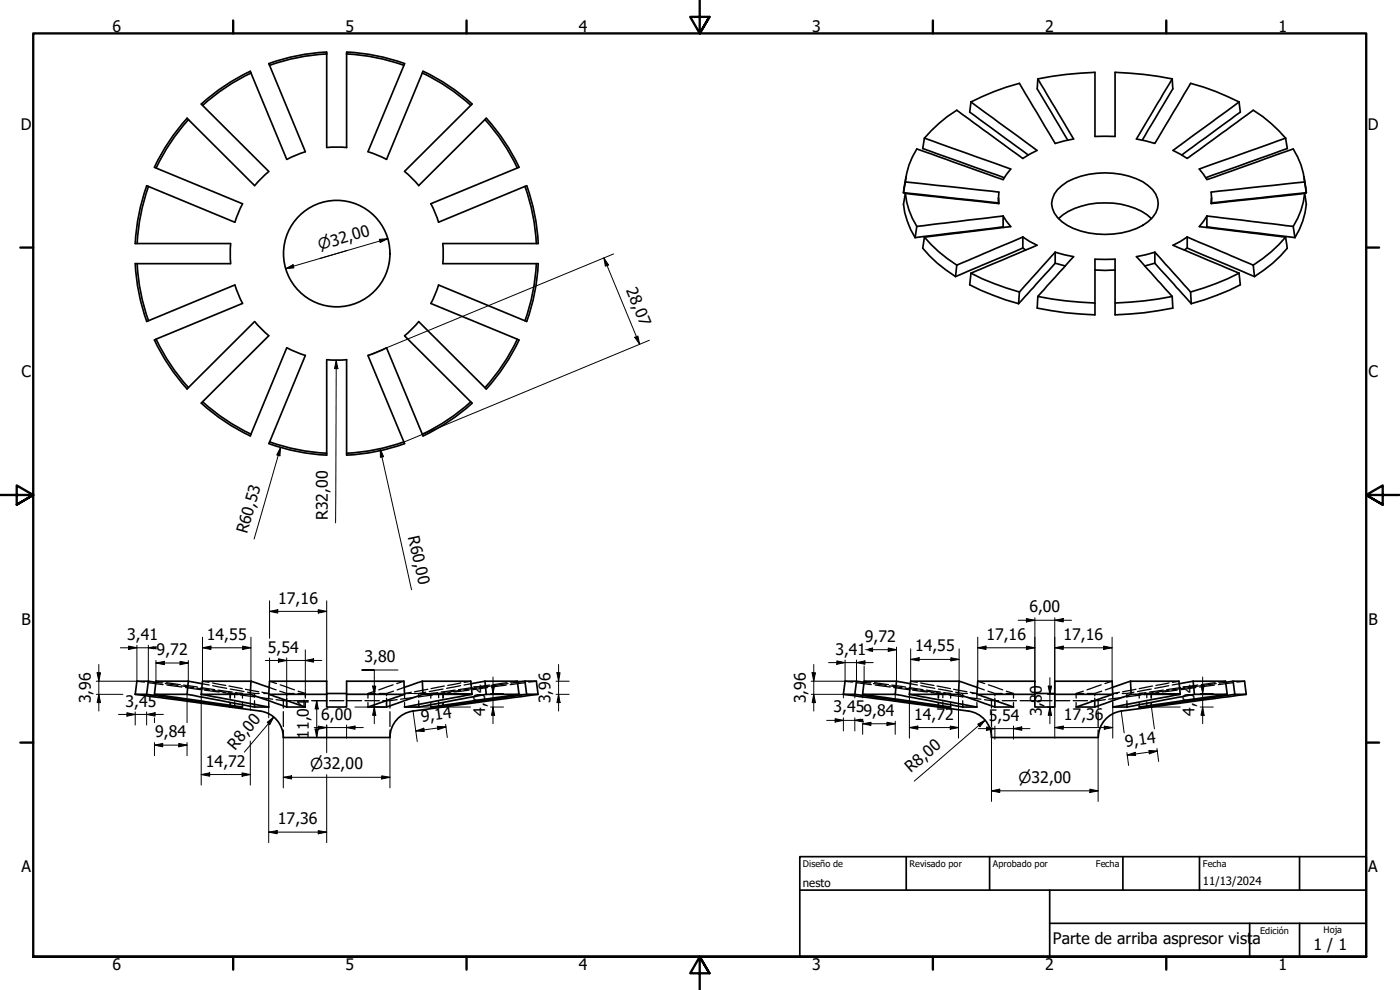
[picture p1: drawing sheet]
<svg xmlns="http://www.w3.org/2000/svg" width="420mm" height="297mm" viewBox="0 0 420 297" stroke-linecap="round" stroke-linejoin="round" font-family="sans-serif">
<!-- layer: Oculto (ISO) -->
<g fill="none" stroke="#000" stroke-width=".38">
<path d="M41.1 204.4l2.3 .2M44.4 204.8l4.6 .6M46.8 204.4l2.1 .2M46.8 204.7l1.8 .3M49.6 205.1l3.8 .6M49.9 204.8l4.2 .6M50.1 205.5l4.4 .7M54.4 205.8l3.8 .5M55.1 205.5l4.1 .7M55.7 206.3l4.5 .6M59.1 206.5l3.8 .5M60.3 206.3l4.2 .6"/>
<path d="M60.7 205.2l2.1 .3M60.8 204.4l1.9 .3M61.3 207.1l4.5 .5M63.8 204.9l4 .8M63.8 205.7l4.2 .9M63.8 207.1l3.8 .6M65.5 207.1l4.2 .5M66.9 207.8l2.3 .3v1.4M68.6 207.8l1.8 .3M68.7 205.9l4 .7M69 208.1h.1M69 208.1v1.3"/>
<path d="M69 210.7v1.4M69 208.1l2.2 .3M69.1 206.7l4.1 .8M69.2 210.8v1.3M70.4 208.1h.8M70.4 208.1v1.2M70.4 210.6v1.2M70.7 207.8l2.1 .3M72 208.1h.8M72.2 208.5l4.3 .6M72.8 208.1v1.4M72.8 210.8v1.3"/>
<path d="M73.7 206.8l4 .8M74.3 207.7l2.1 .4M76.4 208.1h1.4M76.4 208.1v1.1M76.4 210.2v1.1M77.5 209.2l4.4 .6M78.6 207.7l2 .4M79.2 208.1h1.4M80.6 208.1v1.4M80.6 210.8v1.3M80.8 206.2l2.1 .8M80.9 204.4l2.1 .7"/>
<path d="M82.9 209.9l2.1 .3M83.9 207.4l2.1 .7M84.1 205.5l4.3 1.5M85 210.2h2.2M85 210.2v2.3M85 213.5v4.5M85 219.1v2.2M86 208.1h2.3M86 208.1v.7M86 209.5v.7M88.2 210.2h4.3M89.4 208.1h2.2"/>
<path d="M89.5 207.4l2.1 .7M91.6 208.1v1.4M91.6 210.8v1.3M93.5 210.2h4.4M98.9 210.2h4.3M104.2 210.2h4.3M109.5 210.2h4.4M110.4 208.1h2.2M110.4 208.1v1.4M110.4 210.8v1.3M112.6 207.4l-2.2 .7M113.8 208.1h2.2"/>
<path d="M114.9 210.2h2.1M116 208.1v.7M116 209.5v.7M117 210.2v2.3M117 213.5v4.5M117 219.1v2.2M118 205.5l-4.3 1.5M118.1 207.4l-2.1 .7M119.2 209.9l-2.2 .3M121.2 204.4l-2.1 .7M121.3 206.2l-2.1 .8M121.4 208.1h1.5"/>
<path d="M121.4 208.1v1.4M121.4 210.8v1.3M123.4 207.7l-2 .4M124.3 208.1h1.4M124.5 209.2l-4.3 .6M125.7 208.1v1.1M125.7 210.2v1.1M127.8 207.7l-2.1 .4M128.4 206.8l-4 .8M129.3 208.1h.8M129.3 208.1v1.4M129.3 210.8v1.3"/>
<path d="M129.9 208.5l-4.4 .6M130.9 208.1h.7M131.4 207.8l-2.1 .3M131.6 208.1v1.2M131.6 210.6v1.2M132.9 210.8v1.3M133 206.7l-4.2 .8M133 208.1h.1M133 208.1v1.3M133 210.7v1.4M133 208.1l-2.1 .3M133.3 205.9l-4 .7"/>
<path d="M133.5 207.8l-1.9 .3M135.1 207.8l-2.2 .3v1.4M136.6 207.1l-4.2 .5M138.2 207.1l-3.8 .6M138.2 205.7l-4.2 .9M138.3 204.9l-3.9 .8M140.8 207.1l-4.5 .5M141.3 204.4l-2 .3M141.4 205.2l-2.1 .3M141.7 206.3l-4.1 .6M143 206.5l-3.8 .5M146.4 206.3l-4.5 .6"/>
<path d="M146.9 205.5l-4.1 .7M147.7 205.8l-3.7 .5M152 205.5l-4.5 .7M152.1 204.8l-4.1 .6M152.5 205.1l-3.8 .6M155.3 204.7l-1.9 .3M155.3 204.4l-2.1 .2M157.6 204.8l-4.5 .6M161 204.4l-2.3 .2M253.6 204.4l2.3 .2M257 204.8l4.5 .6M259.3 204.4l2.1 .2"/>
<path d="M259.3 204.7l1.9 .3M262.1 205.1l3.8 .6M262.4 204.8l4.2 .6M262.6 205.5l4.5 .7M266.9 205.8l3.8 .5M267.7 205.5l4.1 .7M268.2 206.3l4.5 .6M271.7 206.5l3.7 .5M272.9 206.3l4.1 .6M273.2 205.2l2.1 .3M273.3 204.4l2 .3M273.9 207.1l4.4 .5"/>
<path d="M276.3 204.9l4 .8M276.4 205.7l4.1 .9M276.4 207.1l3.8 .6M278 207.1l4.2 .5M279.5 207.8l2.2 .3M281.1 207.8l1.9 .3M281.2 205.9l4 .7M281.6 208.1h.1M281.6 208.1l2.1 .3M281.6 208.1v1.3M281.6 210.7v1.4M281.6 206.7l4.2 .8"/>
<path d="M281.7 208.1v1.4M281.7 210.8v1.3M283 208.1h.8M283 208.1v1.2M283 210.6v1.2M283.2 207.8l2.1 .3M284.5 208.1h.8M284.8 208.5l4.3 .6M285.3 208.1v1.4M285.3 210.8v1.3M286.2 206.8l4 .8M286.8 207.7l2.1 .4"/>
<path d="M288.9 208.1h1.4M288.9 208.1v1.1M288.9 210.2v1.1M290.1 209.2l4.3 .6M291.1 207.7l2.1 .4M291.7 208.1h1.5M293.2 208.1v1.4M293.2 210.8v1.3M293.3 206.2l2.1 .8M293.4 204.4l2.1 .7M295.5 209.9l2.1 .3M296.5 207.4l2.1 .7"/>
<path d="M296.6 205.5l4.3 1.5M297.6 210.2h2.1M297.6 210.2v2.3M297.6 213.5v4.5M297.6 219.1v2.2M298.6 208.1h2.2M298.6 208.1v.7M298.6 209.5v.7M300.8 210.2h4.3M301.9 208.1h2.3M302 207.4l2.2 .7M304.2 208.1v1.4"/>
<path d="M304.2 210.8v1.3M306.1 210.2h4.3M311.5 210.2h4.2M316.7 210.2h4.4M322.1 210.2h4.3M323 208.1h2.2M323 208.1v1.4M323 210.8v1.3M325.1 207.4l-2.1 .7M326.3 208.1h2.2M327.4 210.2h2.2M328.5 208.1v.7"/>
<path d="M328.5 209.5v.7M329.6 210.2v2.3M329.6 213.5v4.5M329.6 219.1v2.2M330.5 205.5l-4.3 1.5M330.6 207.4l-2.1 .7M331.7 209.9l-2.1 .3M333.8 204.4l-2.2 .7M333.8 206.2l-2.1 .8M333.9 208.1h1.5M333.9 208.1v1.4M333.9 210.8v1.3"/>
<path d="M336 207.7l-2.1 .4M336.8 208.1h1.4M337.1 209.2l-4.4 .6M338.2 208.1v1.1M338.2 210.2v1.1M340.3 207.7l-2.1 .4M340.9 206.8l-4 .8M341.9 208.1h.7M341.9 208.1v1.4M341.9 210.8v1.3M342.4 208.5l-4.3 .6M343.4 208.1h.8"/>
<path d="M343.9 207.8l-2 .3M344.2 208.1v1.2M344.2 210.6v1.2M345.4 208.1h.2M345.4 208.1v1.4M345.4 210.8v1.3M345.5 206.7l-4.1 .8M345.6 208.1v1.3M345.6 210.7v1.4M345.6 208.1l-2.2 .3M345.9 205.9l-4 .7M346.1 207.8l-1.9 .3"/>
<path d="M347.7 207.8l-2.3 .3M349.1 207.1l-4.1 .5M350.8 207.1l-3.8 .6M350.8 205.7l-4.2 .9M350.8 204.9l-3.9 .8M353.3 207.1l-4.5 .5M353.8 204.4l-1.9 .3M353.9 205.2l-2.1 .3M354.3 206.3l-4.2 .6M355.5 206.5l-3.8 .5M358.9 206.3l-4.5 .6M359.5 205.5l-4.2 .7"/>
<path d="M360.2 205.8l-3.7 .5M364.5 205.5l-4.5 .7M364.7 204.8l-4.1 .6M365 205.1l-3.8 .6M367.8 204.4l-2.1 .2M367.9 204.7l-1.9 .3M370.1 204.8l-4.5 .6M373.5 204.4l-2.3 .2"/>
</g>
<g fill="#000">
<circle cx="69.2" cy="208.1" r=".19"/>
<circle cx="132.9" cy="208.1" r=".19"/>
<circle cx="281.7" cy="208.1" r=".19"/>
</g>
<!-- layer: Visible (ISO) -->
<g fill="none" stroke="#000" stroke-width=".51">
<path d="M80.6 19.1l11 26.4M98 15.7l.1 28.6h6M98.1 15.6a60.5 60.5 0 0 0-17.4 3.5M98.1 16.2a60 60 0 0 0-17.2 3.4M104 15.7v28.5M104.1 15.6a60.5 60.5 0 0 1 17.3 3.5M104.1 16.2a60 60 0 0 1 17.1 3.4M121.4 19.1l-10.9 26.4 5.5 2.3 11-26.4a60.5 60.5 0 0 1 14.7 9.8M56.1 35.5l20.3 20.2M56.2 35.5a60.5 60.5 0 0 0-9.9 14.7l26.5 10.9-2.3 5.6M56.6 35.9a60 60 0 0 0-9.7 14.5M75.1 21.4l10.9 26.4"/>
<path d="M75.1 21.4a60.5 60.5 0 0 0-14.7 9.8l20.2 20.2M75.4 21.9a60 60 0 0 0-14.6 9.7M126.8 21.9a60 60 0 0 1 14.5 9.7M141.7 31.2l-20.3 20.2M145.5 35.9a60 60 0 0 1 9.8 14.5M291.4 30.6l-.4 3 17.6 12.9M291.4 30.6l19.8 14.5-4.2 2.4-19.9-14.4a41.6 41.6 0 0 0-9.7 8.4M311.5 23.7l-.2 3 9.1 15.3M311.5 23.7l10.7 18-5.5 1.3-10.8-18a72.1 72.1 0 0 0-14.5 5.6M311.5 23.7a103.2 103.2 0 0 1 17.1-2v19.2h6v-19.2a103.2 103.2 0 0 1 17.2 2M351.8 23.7l.2 3-9.2 15.3M351.8 23.7l-10.7 18 5.5 1.3 10.7-18a72.1 72.1 0 0 1 14.6 5.6"/>
<path d="M371.9 30.6l-19.9 14.5 4.3 2.4 19.8-14.4a41.6 41.6 0 0 1 9.7 8.4M371.9 30.6l.3 3-17.6 12.9M44.6 55.9a60 60 0 0 0-3.4 17.2M80.7 51.5l-4.3 4.2M91.7 45.5l-5.6 2.3M121.4 51.5l4.3 4.2 20.2-20.2a60.5 60.5 0 0 1 9.9 14.7l-26.5 10.9M157.5 55.9a60 60 0 0 1 3.5 17.2M271.1 57.8l28.6 3.1M271.7 54.6l28.1 3v3.5l-28.1-3.1M271.7 58l-.6 3.3a24.2 24.2 0 0 0 3.5 10M271.7 58a22.4 22.4 0 0 0 3.4 9.9M271.7 54.6l-.6 3.2"/>
<path d="M271.9 53l-.8 4.8M277.4 41.5l-.5 3.1 24.5 8.7M277.4 41.5l25.9 9.2-2.2 3.2-26-9.2a21.7 21.7 0 0 0-3.4 9.9M299.7 59.4v1.7M317.4 56.9a19.2 19.2 0 0 1 14.2-5 21.4 21.4 0 0 1 13 3.8 6.4 6.4 0 0 1 0 10.8 23.7 23.7 0 0 1-20.2 2.8 11.5 11.5 0 0 1-8.6-6.8 6.1 6.1 0 0 1 1.6-5.6zM363.6 59.4v1.7M385.8 41.5l.5 3.1-24.4 8.7M385.8 41.5l-25.9 9.2 2.3 3.2 25.9-9.2a21.7 21.7 0 0 1 3.4 9.9M391.4 53l.6 4.8M391.5 54.6l-28 3v3.5l28-3.1M391.5 58l.5 3.3a22.9 22.9 0 0 1-3.4 10M391.5 58a22.4 22.4 0 0 1-3.4 9.9"/>
<path d="M391.5 54.6l.5 3.2M392 57.8l-28.4 3.1M41.2 79.1a60 60 0 0 0 3.4 17.1M69.2 79.1h-28.6a60.5 60.5 0 0 0 3.4 17.4M69.2 73.1v6M70.4 66.7l-26.4-11a60.5 60.5 0 0 0-3.4 17.4h28.6M129.3 61.1l2.3 5.6M131.6 66.7l26.5-11a60.5 60.5 0 0 1 3.4 17.4M161 79.1a60 60 0 0 1-3.5 17.1M161.5 73.1h-28.6v6h28.6M161.5 79.1a60.5 60.5 0 0 1-3.4 17.4M275.1 67.9l-.5 3.4"/>
<path d="M277.4 71.2l-.5 3.3a39 39 0 0 0 9.9 8.5M277.4 71.2a41.6 41.6 0 0 0 9.7 8.4M287.1 79.6l-.3 3.4M301.1 68.1l-26.5 3.2M301.1 64.8l2.2 3.2-25.9 3.2M301.1 64.8l-26 3.1M301.1 68.1v.1M301.1 64.8v3.3M307 74.4l-20.2 8.6M307 71.1l4.2 2.5-19.8 8.4M307 71.1l-19.9 8.5M307 74.4l.8 .6"/>
<path d="M307 71.1v3.3M316.7 79l-11 12.1M316.7 75.7l5.5 1.3-10.7 11.9M316.7 75.7l-10.8 11.9M316.7 79l3 .8M316.7 75.7v3.3M317.7 65.6a19.6 19.6 0 0 1 13.9-4.7 20.8 20.8 0 0 1 14 4.7M346.6 79l10.9 12.1M346.6 75.7l10.7 11.9M346.6 75.7l-5.5 1.3 10.7 11.9M346.6 79l-3.1 .8M346.6 75.7v3.3"/>
<path d="M356.3 74.4l20.2 8.6M356.3 71.1l19.8 8.5M356.3 71.1l-4.3 2.5 19.9 8.4M356.3 74.4l-.9 .6M356.3 71.1v3.3M362.2 68.1l26.4 3.2M362.2 64.8l25.9 3.1M362.2 64.8l-2.3 3.2 25.9 3.2M362.2 68.1l-.1 .1M362.2 64.8v3.3M376.1 79.6l.4 3.4M385.8 71.2l.5 3.3a39 39 0 0 1-9.8 8.5"/>
<path d="M385.8 71.2a41.6 41.6 0 0 1-9.7 8.4M388.1 67.9l.5 3.4M70.4 85.5l-26.4 10.9M70.5 85.5l2.3 5.5-26.5 11a60.5 60.5 0 0 0 9.9 14.7M76.4 96.5l-20.3 20.2M76.4 96.5l4.3 4.2M129.3 91l26.5 11a60.5 60.5 0 0 1-9.9 14.7M129.3 91l2.3-5.5 26.5 10.9M291.4 82l-.4 3.5a78.9 78.9 0 0 0 14.7 5.6M291.4 82a77.6 77.6 0 0 0 14.5 5.6M305.9 87.6l-.2 3.5M311.5 88.9l-.2 3.5a96.1 96.1 0 0 0 17.3 2.1v-16.7h6v16.7a98 98 0 0 0 17.4-2.1l-.2-3.5"/>
<path d="M311.5 88.9a103.2 103.2 0 0 0 17.1 2M328.6 81h6M351.8 88.9a103.2 103.2 0 0 1-17.2 2M357.3 87.6l.2 3.5M371.9 82l.3 3.5a77.3 77.3 0 0 1-14.7 5.6M371.9 82a77.6 77.6 0 0 1-14.6 5.6M46.9 101.8a60 60 0 0 0 9.7 14.5M80.6 100.8l-20.2 20.2a60.5 60.5 0 0 0 14.7 9.8M86 104.4l-10.9 26.4M86.1 104.4l5.5 2.2M91.6 106.7l-10.9 26.4a60.5 60.5 0 0 0 17.4 3.5l-.1-28.7M98.1 107.9h6"/>
<path d="M104 107.9v28.7M110.4 106.7l11 26.4a60.5 60.5 0 0 1-17.3 3.5M110.5 106.6l5.5-2.2 10.9 26.4M121.4 100.8l20.3 20.2M121.4 100.7l4.3-4.2 20.2 20.2M155.3 101.8a60 60 0 0 1-9.8 14.5M60.8 120.6a60 60 0 0 0 14.6 9.7M80.9 132.6a60 60 0 0 0 17.2 3.4M121.2 132.6a60 60 0 0 1-17.1 3.4M141.3 120.6a60 60 0 0 1-14.6 9.7M141.7 121a60.5 60.5 0 0 1-14.7 9.8M40.6 208.3l37.5 5.1a8 8 0 0 1 6.9 7.9h32a8 8 0 0 1 7-8l37.5-5"/>
<path d="M40.6 208.3h3.4M44 208.3l26.4 3.8M44.5 204.4h-3.4l-.5 3.9M46.4 208.3l26.4 3.8h-2.4M46.4 208.3h9.7M46.8 204.7l-2.3-.3-.5 3.9M56.1 208.3l20.3 3.8M56.5 204.4l4.2 .8M56.5 204.4l-.4 3.9M56.5 204.4h-9.7l-.4 3.9M60.4 208.3l20.2 3.8h-4.2M60.4 208.3h14.7"/>
<path d="M70.4 211.8v.3M75.1 208.3l10.9 3.8M75.3 204.4l5.5 1.8M75.3 204.4l-.2 3.9M75.3 204.4h-14.5l-.4 3.9M76.4 211.3v.8M80.6 208.3l11 3.8h-5.6M80.6 208.3l.3-3.9h17.1v3.9M80.6 208.3h17.4M86 210.2v1.9M98 208.3v3.8h6v-3.8M98 208.1h6"/>
<path d="M104 208.3v-3.9h17.2l.2 3.9M104 208.3h17.4M116 210.2v1.9M121.4 208.3l-11 3.8h5.6M125.7 211.3v.8M126.7 204.4l-5.4 1.8M126.7 204.4h14.6l.4 3.9M126.7 204.4l.2 3.9M126.9 208.3l-10.9 3.8M126.9 208.3h14.8M131.6 211.8v.3M141.7 208.3l-20.3 3.8h4.3"/>
<path d="M145.5 204.4l-4.1 .8M145.5 204.4h9.8l.5 3.9M145.5 204.4l.4 3.9M145.9 208.3l-20.2 3.8M145.9 208.3h9.9M155.8 208.3l-26.5 3.8h2.3M157.5 204.4h3.5l.5 3.9M157.5 204.4l-2.2 .3M157.5 204.4l.6 3.9M158.1 208.3l-26.5 3.8M158.1 208.3h3.4M253.1 208.3l37.5 5a8 8 0 0 1 7 8h32a8.1 8.1 0 0 1 6.9-7.9"/>
<path d="M253.1 208.3h3.4M256.5 208.3l26.5 3.8M257 204.4h-3.4l-.5 3.9M258.9 208.3l26.4 3.8h-2.3M258.9 208.3h9.8M259.3 204.7l-2.3-.3-.5 3.9M268.7 208.3l20.2 3.8M269 204.4l4.2 .8M269 204.4h-9.7l-.4 3.9M269 204.4l-.3 3.9M272.9 208.3l20.3 3.8h-4.3M272.9 208.3h14.8"/>
<path d="M283 211.8v.3M287.7 208.3l10.9 3.8M287.8 204.4l5.5 1.8M287.8 204.4h-14.5l-.4 3.9M287.8 204.4l-.1 3.9M288.9 211.3v.8M293.2 208.3l11 3.8h-5.6M293.2 208.3h17.4M293.2 208.3l.2-3.9h17.2v3.9M298.6 210.2v1.9M310.6 208.3v3.8h5.9v-3.8M310.6 208.1h5.9"/>
<path d="M316.5 208.3h17.4M316.5 208.3v-3.9h17.3l.1 3.9M328.5 210.2v1.9M333.9 208.3l-10.9 3.8h5.5M338.2 211.3v.8M339.3 204.4l-5.5 1.8M339.3 204.4h14.5l.4 3.9M339.3 204.4l.2 3.9M339.5 208.3l-11 3.8M339.5 208.3h14.7M344.2 211.8v.3M354.2 208.3l-20.3 3.8h4.3"/>
<path d="M358.1 204.4l-4.2 .8M358.1 204.4h9.7l.5 3.9M358.1 204.4l.4 3.9M358.5 208.3l-20.3 3.8M358.5 208.3h9.8M368.3 208.3l-26.4 3.8h2.3M370.1 204.4h3.4l.5 3.9M370.1 204.4l-2.2 .3M370.1 204.4l.5 3.9M370.6 208.3l-26.4 3.8M370.6 208.3h3.4M374 208.3l-37.5 5"/>
<circle cx="101.1" cy="76.1" r="16"/>
</g>
<g fill="#000">
<circle cx="69" cy="212.1" r=".25"/>
<circle cx="133" cy="212.1" r=".25"/>
<circle cx="281.6" cy="212.1" r=".25"/>
<circle cx="345.6" cy="212.1" r=".25"/>
</g>
<!-- layer: Borde (ISO) -->
<g fill="none" stroke="#000" stroke-width=".7">
<path d="M70 6.1v3.9M140 6.1v3.9M210 0v10l-2.9-4.9h5.8l-2.9 4.9 2.9-4.9M280 6.1v3.9M350 6.1v3.9M6.1 74.3h3.9M410 74.3h3.9M0 148.5h10l-5-2.8v5.7l5-2.9-5 2.9M420 148.5h-10l5-2.8v5.7l-5-2.9 5 2.9M6.1 222.8h3.9M410 222.8h3.9M10 287.1v-277.1h400v277.1h-400h400"/>
<path d="M70 287.1v3.8M140 287.1v3.8M212.9 292l-2.9-4.9 2.9 4.9h-5.8l2.9-4.9v9.9M280 287.1v3.8M350 287.1v3.8"/>
</g>
<path d="M240 257h170v30.1h-170zM272 257v10.1M297 257v10.1M337 257v10.1M360 257v10.1M390 257v10.1M240 267.1h170M315 277h95M315 267.1v20M375 277v10.1M390 277v10.1" fill="none" stroke="#000" stroke-width=".51"/>
<!-- layer: Cota (ISO) -->
<g fill="none" stroke="#000" stroke-width=".3">
<path d="M113.9 71.8l2.5-.2-2.3 1.2zM116.4 71.6l-30.7 9M181.2 77.4l1.4 2.1-.9 .4zM181.2 77.4l10.8 25.9M184.1 76.2l-73.7 30.5M85.7 80.6l2.2-1.2 .3 1zM100.9 108.1l.5 2.5h-1zM100.9 108.1l-.2 48.8M190.5 101.2l1-.4 .5 2.5zM194.9 102.1l-73.7 30.5M84.2 134.2l-.2 2.6-.9-.3zM84.2 134.2l-7.9 27.5"/>
<path d="M114.1 134.7l1 2.3-.9 .2zM114.1 134.7l9.4 42.3M29.7 199.4v13.9M36.1 194.4h8.4l1.7 .3M38.6 193.9l2.5 .5-2.5 .5zM41.1 193.6v10.8h-12.2M44.5 193.6v10.8M46.2 194l-1.7 .4h1.7M46.8 198.9l2.5-.5v1zM46.8 198.9h9.7M46.8 198.2v6.2M54 198.4l2.5 .5-2.5 .5z"/>
<path d="M56.5 198.2v6.2M60.8 194.4l2.5-.5v1zM60.8 194.4h14.5M60.8 191.2v13.2M72.8 193.9l2.5 .5-2.5 .5zM75.3 191.2v13.2M79.6 198.2h17M80.9 183.4l2.5-.5v1zM80.9 183.4h17.1M80.9 180.3v11.2M80.9 197.4v7M83.6 197.7l2.4 .5-2.4 .5z"/>
<path d="M86 197.4v14.7M91.6 198.2l2.5-.5v1zM91.6 195v14M95.5 182.9l2.5 .5-2.5 .5zM98 180.3v24.1M167.6 199.4v13.9M244.2 199.4v13.9M248.7 198.8h13.4M251.1 198.3l2.5 .5-2.5 .5zM253.6 198v6.4h-10.1M257 198.8l2.6-.5v1zM257 198v6.4"/>
<path d="M259.3 199.8v4.6M260.8 194.7l1.1-.3v1l-1.1-.2M260.8 194.9h8.2M266.6 194.4l2.4 .5-2.4 .5zM269 194.2v10.2M273.3 197.9l2.5-.6v1zM273.3 197.9h14.5M273.3 194.7v9.7M285.4 197.3l2.4 .6-2.4 .4zM287.8 194.7v9.7M293.4 194.4l2.5-.5v1zM293.4 194.4h17.2"/>
<path d="M293.4 191.2v13.2M305.6 186.1h16M308 193.9l2.6 .5-2.6 .5zM308 185.6l2.6 .5-2.6 .5zM310.6 185.3v19.5M316.5 186.1l2.6-.5v1zM316.5 194.4l2.6-.5v1zM316.5 194.4h17.3M316.5 185.3v22.8M331.2 193.9l2.6 .5-2.6 .5zM333.8 191.2v13.2M28.9 208.3h8"/>
<path d="M29.1 201.9h1.1l-.5 2.5zM29.7 208.3l.5 2.5h-1.1zM35.6 214.4h13.4M38.1 213.9l2.5 .5-2.5 .5zM40.6 213.6v3.9M44 214.4l2.5-.5v1zM44 213.6v3.9M46.4 215.4v1.4M56.1 208.3v8.5M60.4 208.3v27.3M75.1 208.3v4.8M80.2 216.7l2-1.6-1.2 2.3z"/>
<path d="M80.6 208.3v7.1M80.6 217v35.8M82.2 215.1l-8.9 10.6M85 210.2h3.3M94.3 210.2h3.9M94.3 218.3h14.7M94.6 218.7h.9l-.4 2.6zM95.1 210.2l.4 2.5h-.9zM95.1 210.2v11.1M95.5 217.9l2.5 .4-2.5 .5zM98 208.3v3.3M98 217.5v8.4"/>
<path d="M104 218.3l2.6-.4v.9zM104 208.3h11.5M104 217.5v4M106.5 212.1h9M111.8 205.9h1l-.5 2.4zM112.3 212.1l.5 2.5h-1zM119.4 201h-10.8h3.7v16.2M121.4 212.1h19.8M121.4 208.1h19.8M124 213.3l1.2 9.2M124.8 219.3l2.4-.8 .1 1zM131.3 217.9l2.6 .2-2.5 .8z"/>
<path d="M133.7 217.3l.5 4M133.9 218.1l-9.1 1.2M147.2 212.1h3.9M147.2 208.1h3.9M147.5 205.6h1l-.5 2.5zM148 212.1l.5 2.5h-1zM148 203.1v14.1M155.3 204.4h5.6M155.8 208.3h5.1M166.9 208.3h3.9M166.9 204.4h3.9M167.1 201.9h1l-.5 2.5z"/>
<path d="M167.6 208.3l.5 2.5h-1zM243.5 208.3h9.6v1.1M243.7 201.9h1l-.5 2.5zM244.2 208.3l.5 2.5h-1zM248.1 216.1h8.4l2.6 .5v-.2M250.6 215.6l2.5 .5-2.5 .5zM253.1 215.4v3.9M256.5 208.3v1.1M256.5 215.4v3.9M258.4 215.8l-1.9 .3h1.9M258.9 217.2l2.5-.5v1zM258.9 217.2h9.8"/>
<path d="M258.9 208.3v1.1M258.9 217.1v3.2M266.2 216.7l2.5 .5-2.5 .5zM268.7 208.3v2.1M268.7 216.4v3.9M272.9 218.3l2.6-.4v.9zM272.9 218.3h14.8M272.9 208.3v13.2M285.2 217.9l2.5 .4-2.5 .5zM287.7 208.3v13.2M293.4 217.3l2.3-1.2-1.6 1.9zM293.6 218.6h15.5"/>
<path d="M295.7 216.1l-21.3 18.3M296.1 218.1l2.5 .5-2.5 .5zM298.6 217.9v3.9M304.2 218.6l2.4-.5v1zM304.2 217.9v3.9M314.3 208.3h2.2v13.2M314.3 212.1h2.2M314.6 205.9h1l-.5 2.4zM315.1 212.1l.5 2.5h-1zM315.1 203.3v13.9M316.5 218.3l2.6-.4v.9zM316.5 218.3h17.4"/>
<path d="M331.4 217.9l2.5 .4-2.5 .5zM333.9 208.3v13.2M336.5 213.3l.9 6.6M345.6 208.1h8.6M354.2 212.1h-8.6l.9 6.6M360.2 212.1h3.9M360.2 208.1h3.9M360.4 205.6h1l-.5 2.5zM360.9 212.1l.5 2.5h-1zM360.9 203.1v14.1M46.4 223.6l2.4-.5v1zM46.4 223.6h9.7"/>
<path d="M46.4 222.8v3.9M53.7 223.1l2.4 .5-2.4 .5zM56.1 222.8v3.9M60.4 232.4l2.5-.5v1zM60.4 232.4h14.7M72.6 231.9l2.5 .5-2.5 .5zM75.1 222.4v13.2M85 233.2l2.5-.4v.9zM85 233.2h32M88.3 221.3h-3.3v15.1M94.3 221.3h3.9M98 232.5v20.3"/>
<path d="M114.6 232.8l2.4 .4-2.4 .5zM117 221.3v15.1M297.6 237.3l2.4-.5v1zM297.6 237.3h32M297.6 221.3v19.2M327.1 236.8l2.5 .5-2.5 .5zM329.6 221.3v19.2M338.2 225.8l.5 3.9M338.3 226.6l2.4-.9 .1 1zM344.8 225.2l2.5 .1-2.4 .9zM347.2 224.6l.5 3.9M347.3 225.3l-9 1.3"/>
<path d="M80.6 249.7l2.6-.5v1zM80.6 249.7h17.4M95.5 249.2l2.5 .5-2.5 .5z"/>
</g>
<g fill="#000">
<path d="M85.7 80.6l2.2-1.2 .3 1zM113.9 71.8l2.5-.2-2.3 1.2zM181.2 77.4l1.4 2.1-.9 .4zM100.9 108.1l.5 2.5h-1zM190.5 101.2l1-.4 .5 2.5zM84.2 134.2l-.2 2.6-.9-.3zM114.1 134.7l1 2.3-.9 .2zM38.6 193.9l2.5 .5-2.5 .5zM44.5 194.4l2.5-.5v1zM46.8 198.9l2.5-.5v1zM54 198.4l2.5 .5-2.5 .5zM60.8 194.4l2.5-.5v1z"/>
<path d="M72.8 193.9l2.5 .5-2.5 .5zM80.9 183.4l2.5-.5v1zM83.6 197.7l2.4 .5-2.4 .5zM91.6 198.2l2.5-.5v1zM95.5 182.9l2.5 .5-2.5 .5zM251.1 198.3l2.5 .5-2.5 .5zM257 198.8l2.6-.5v1zM259.3 194.9l2.6-.5v1zM266.6 194.4l2.4 .5-2.4 .5zM273.3 197.9l2.5-.6v1zM285.4 197.3l2.4 .6-2.4 .4zM293.4 194.4l2.5-.5v1z"/>
<path d="M308 193.9l2.6 .5-2.6 .5zM308 185.6l2.6 .5-2.6 .5zM316.5 186.1l2.6-.5v1zM316.5 194.4l2.6-.5v1zM331.2 193.9l2.6 .5-2.6 .5zM29.1 201.9h1.1l-.5 2.5zM29.7 208.3l.5 2.5h-1.1zM38.1 213.9l2.5 .5-2.5 .5zM44 214.4l2.5-.5v1zM80.2 216.7l2-1.6-1.2 2.3zM94.6 218.7h.9l-.4 2.6zM95.1 210.2l.4 2.5h-.9z"/>
<path d="M95.5 217.9l2.5 .4-2.5 .5zM104 218.3l2.6-.4v.9zM111.8 205.9h1l-.5 2.4zM112.3 212.1l.5 2.5h-1zM124.8 219.3l2.4-.8 .1 1zM131.3 217.9l2.6 .2-2.5 .8zM147.5 205.6h1l-.5 2.5zM148 212.1l.5 2.5h-1zM167.1 201.9h1l-.5 2.5zM167.6 208.3l.5 2.5h-1zM243.7 201.9h1l-.5 2.5zM244.2 208.3l.5 2.5h-1z"/>
<path d="M250.6 215.6l2.5 .5-2.5 .5zM256.5 216.1l2.6-.5v1zM258.9 217.2l2.5-.5v1zM266.2 216.7l2.5 .5-2.5 .5zM272.9 218.3l2.6-.4v.9zM285.2 217.9l2.5 .4-2.5 .5zM293.4 217.3l2.3-1.2-1.6 1.9zM296.1 218.1l2.5 .5-2.5 .5zM304.2 218.6l2.4-.5v1zM314.6 205.9h1l-.5 2.4zM315.1 212.1l.5 2.5h-1zM316.5 218.3l2.6-.4v.9z"/>
<path d="M331.4 217.9l2.5 .4-2.5 .5zM360.4 205.6h1l-.5 2.5zM360.9 212.1l.5 2.5h-1zM46.4 223.6l2.4-.5v1zM53.7 223.1l2.4 .5-2.4 .5zM60.4 232.4l2.5-.5v1zM72.6 231.9l2.5 .5-2.5 .5zM85 233.2l2.5-.4v.9zM114.6 232.8l2.4 .4-2.4 .5zM297.6 237.3l2.4-.5v1zM327.1 236.8l2.5 .5-2.5 .5zM338.3 226.6l2.4-.9 .1 1z"/>
<path d="M344.8 225.2l2.5 .1-2.4 .9zM80.6 249.7l2.6-.5v1zM95.5 249.2l2.5 .5-2.5 .5z"/>
</g>
<g font-size="4.8">
<text x="33.7" y="9.6">6</text>
<text x="103.7" y="9.6">5</text>
<text x="173.7" y="9.6">4</text>
<text x="243.7" y="9.6">3</text>
<text x="313.7" y="9.6">2</text>
<text x="383.7" y="9.6">1</text>
<text x="6.2" y="38.9">D</text>
<text x="410.5" y="38.9">D</text>
<text x="187.8" y="87.1" transform="rotate(68 187.8 87.1)">28,07</text>
<text x="6.4" y="113.1">C</text>
<text x="410.7" y="113.1">C</text>
<text x="74.2" y="160.3" transform="rotate(-74 74.2 160.3)">R60,53</text>
<text x="98.4" y="156.1" transform="rotate(-90 98.4 156.1)">R32,00</text>
<text x="122.4" y="161.1" transform="rotate(78 122.4 161.1)">R60,00</text>
<text x="83.4" y="181.1">17,16</text>
<text x="308.9" y="183.7">6,00</text>
<text x="6.4" y="187.4">B</text>
<text x="38.2" y="191.9">3,41</text>
<text x="62" y="191.9">14,55</text>
<text x="296" y="191.9">17,16</text>
<text x="319.2" y="191.9">17,16</text>
<text x="410.7" y="187.4">B</text>
<text x="47" y="196.5">9,72</text>
<text x="80.4" y="195.8">5,54</text>
<text x="250.7" y="196.4">3,41</text>
<text x="259.5" y="192.6">9,72</text>
<text x="274.6" y="195.4">14,55</text>
<text x="109.3" y="198.6">3,80</text>
<text x="358.5" y="208.1" transform="rotate(-90 358.5 208.1)">4</text>
<text x="27.2" y="211" transform="rotate(-90 27.2 211)">3,96</text>
<text x="37.7" y="212">3,45</text>
<text x="96.4" y="215.9">6,00</text>
<text x="145.6" y="214.8" transform="rotate(-90 145.6 214.8)">4,04</text>
<text x="165.2" y="211" transform="rotate(-90 165.2 211)">3,96</text>
<text x="241.8" y="211" transform="rotate(-90 241.8 211)">3,96</text>
<text x="250.2" y="213.7">3,459,84</text>
<text x="274.3" y="215.9">14,72</text>
<text x="312.7" y="214.9" transform="rotate(-90 312.7 214.9)">3,</text>
<text x="312.7" y="210.8" transform="rotate(-90 312.7 210.8)">80</text>
<text x="319.3" y="215.9">17,36</text>
<text x="358.5" y="214.8" transform="rotate(-90 358.5 214.8)">4,0</text>
<text x="46.5" y="221.2">9,84</text>
<text x="92.6" y="221.7" transform="rotate(-90 92.6 221.7)">11,04</text>
<text x="126.6" y="216.6" transform="rotate(-8 126.6 216.6)">9,14</text>
<text x="296.7" y="216.2">5,54</text>
<text x="70.5" y="225.3" transform="rotate(-50 70.5 225.3)">R8,00</text>
<text x="337.9" y="224.2" transform="rotate(-8 337.9 224.2)">9,14</text>
<text x="61.8" y="230">14,72</text>
<text x="273.4" y="232" transform="rotate(-41 273.4 232)">R8,00</text>
<text x="83.4" y="247.3">17,36</text>
<text x="6.4" y="261.7">A</text>
<text x="410.7" y="261.7">A</text>
<text x="316" y="283.4">Parte de arriba aspresor vist</text>
<text x="375.9" y="283.4">a</text>
<text x="394.2" y="285">1 / 1</text>
<text x="33.7" y="290.9">6</text>
<text x="103.7" y="290.9">5</text>
<text x="173.7" y="290.9">4</text>
<text x="243.7" y="290.9">3</text>
<text x="313.7" y="290.9">2</text>
<text x="383.7" y="290.9">1</text>
</g>
<g font-size="4.6">
<text x="96" y="75" transform="rotate(-16 96 75)">⌀32,00</text>
<text x="93.1" y="230.9">⌀32,00</text>
<text x="305.6" y="234.9">⌀32,00</text>
</g>
<g font-size="3.4">
<text x="241" y="266">nesto</text>
<text x="361" y="265.5">11/13/2024</text>
</g>
<g font-size="2.7">
<text x="241" y="260.2">Diseño de</text>
<text x="273" y="260.1">Revisado por</text>
<text x="298" y="260.1">Aprobado por</text>
<text x="328.9" y="260.1">Fecha</text>
<text x="361" y="260.1">Fecha</text>
<text x="378.2" y="280.3">Edición</text>
<text x="397.2" y="280">Hoja</text>
</g>
</svg>
